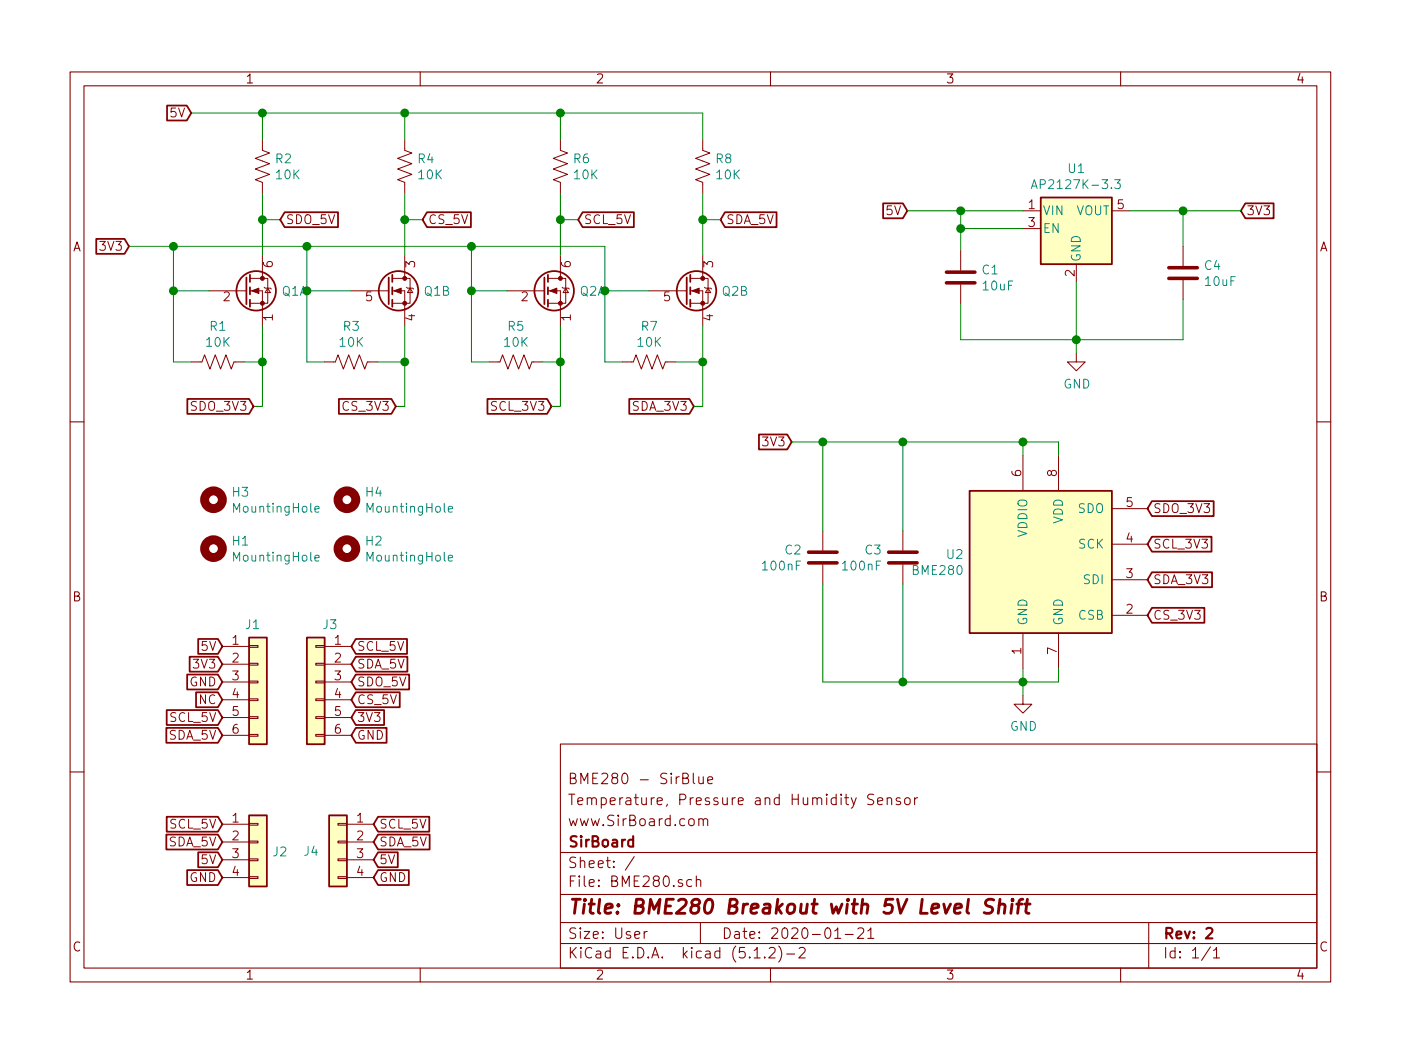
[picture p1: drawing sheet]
<svg xmlns="http://www.w3.org/2000/svg" width="200mm" height="150mm" viewBox="0 0 200 150" stroke-linecap="round" stroke-linejoin="round" font-family="sans-serif">
<g fill="none" stroke="#840000" stroke-width=".15">
<path d="M10 10.3h180v130h-180zM12 12.3h176v126h-176zM60 10.3v2M110 10.3v2M160 10.3v2M10 60.3h2M188 60.3h2M35.6 99.8h1.2v.3h-1.2zM35.6 97.3h1.2v.3h-1.2zM35.6 94.8h1.2v.2h-1.2zM35.6 92.2h1.2v.3h-1.2zM45.1 99.8h1.3v.3h-1.3z"/>
<path d="M45.1 97.3h1.3v.3h-1.3zM45.1 94.8h1.3v.2h-1.3zM45.1 92.2h1.3v.3h-1.3zM10 110.3h2M35.6 104.9h1.2v.3h-1.2zM35.6 102.4h1.2v.2h-1.2zM35.6 117.6h1.2v.3h-1.2zM45.1 104.9h1.3v.3h-1.3zM45.1 102.4h1.3v.2h-1.3zM48.3 117.6h1.2v.3h-1.2zM80 106.3h108v32h-108zM97.5 111.2h.5a.36 .36 0 0 0 .3-.4 .36 .36 0 0 0-.3-.3h-.5v1.5h.5l.3-.2v-.5l-.3-.1"/>
<path d="M99 110.5v1.3l.2 .2M99.8 117.1a.38 .38 0 0 1 .6 .1v.7M99.8 111v.9a.45 .45 0 0 0 .6-.1M99.8 117v.9M100.4 117.2l.2-.2h.4v.9M100.4 111v1M101 111.5l.8-.2-.1-.3h-.4l-.3 .2 .1 .7 .2 .1 .4-.1M124.7 113.5h-.2h-.5a.35 .35 0 0 0-.1 .4 .35 .35 0 0 0 .3 .3l.4 .1a.35 .35 0 0 1 .1 .4 .35 .35 0 0 1-.2 .3l-.6-.1M125.3 114.5l.7-.2v-.3h-.5l-.2 .2 .1 .7 .1 .1 .5-.1M126.7 114.1a.38 .38 0 0 1 .6 .1v.8M126.7 114v1M128.5 114a.37 .37 0 0 0-.6 .2 .54 .54 0 0 0 .6 .3l.1 .2-.1 .2-.1 .1-.5-.1"/>
<path d="M129.2 114.1a.41 .41 0 0 1 .7 .1v.5a.41 .41 0 0 1-.3 .3 .41 .41 0 0 1-.4-.3zM130.6 114v1M131 114h-.3l-.1 .2M188 110.3h2M35.6 125.2h1.2v.3h-1.2zM35.6 122.7h1.2v.3h-1.2zM35.6 120.2h1.2v.2h-1.2zM48.3 125.2h1.2v.3h-1.2zM48.3 122.7h1.2v.3h-1.2zM48.3 120.2h1.2v.2h-1.2zM60 138.3v2M80 134.8h108"/>
<path d="M80 131.8h108M80 127.8h108M80 121.8h108M90.6 122.4l-1.3 1.9M92 133.1v1M92.4 133.1h-.3l-.1 .2M98.8 125.7l-.5-.1-.3 .3 .1 .6 .2 .1h.5M99.4 125.8a.38 .38 0 0 1 .7 0v.8M99.4 125.1v1.5M100 131.8v3M107.7 136.8h.8M109.2 136.7v.1h-.1l.1-.1v.1"/>
<path d="M109.8 135.5l.2-.2h.4a.41 .41 0 0 1 .2 .7l-.8 .8h.9M110 138.3v2M111.2 135.1a1.71 1.71 0 0 1 0 2.3M112.3 136.3h1.2M114.1 135.5l.2-.2 .5 .1a.37 .37 0 0 1 .1 .6l-.9 .8h1M119.2 133l.3-.2 .1-.2v1.5M119.2 134.1h.8M120.7 133.5h1.1M122.5 132.7l.2-.1h.3a.41 .41 0 0 1 .3 .6l-.9 .9h.9M123.9 133l.4-.4v1.5M123.9 134.1h.9M160 138.3v2"/>
<path d="M164 131.8v6.5M172.8 135.3l-1.2 1.9M173.3 135.8l.3-.2 .1-.3v1.5M173.3 136.8h.8"/>
</g>
<path d="M172.2 132.7l.3-.1h.4a.37 .37 0 0 1 .1 .6l-.8 .9h.9" fill="none" stroke="#840000" stroke-width=".3"/>
<path d="M141.9 128.6a.79 .79 0 0 0-1.2 .2 .48 .48 0 0 0 .3 .6l.4 .1a.48 .48 0 0 1 .3 .6 .48 .48 0 0 1-.4 .4l-.8-.1M142.6 129.3a.52 .52 0 0 1 .9 .1l-.1 1.1M142.8 128.5l-.3 2M144.5 129.2l-.2 1.3M144.6 128.5l-.1 .1 .1 .1 .1-.1-.1-.1v.2M145.2 129.2h.7M146 128.5l-.4 .1-.1 .2-.2 1.7M146.3 129.2h.8M146.7 128.5l-.2 1.7v.2l.4 .1" fill="none" stroke="#840000" stroke-width=".41"/>
<g fill="none" stroke="#008400" stroke-width=".14">
<path d="M27.3 16.1h73v3.9M37.5 16.1v3.9M57.8 16.1v3.9M80 16.1v3.9M18.4 35.2h68v16.5h2.5M24.8 35.2v16.5h2.5M37.5 27.6v8.9M37.5 31.4h2.5M43.8 35.2v16.5h2.6M57.8 27.6v8.9M57.8 31.4h2.5M67.3 35.2v16.5h2.5"/>
<path d="M80 31.4h2.5M80 27.6v8.9M100.3 31.4h2.6M100.3 27.6v8.9M129.5 30.1h16.5M137.2 30.1v5.7M137.2 32.7h8.8M161.3 30.1h15.9M168.9 30.1v5.1M24.8 41.5h5M34.9 51.7h2.6M37.5 46.6v11.5h-1.3"/>
<path d="M43.8 41.5h6.4M54 51.7h3.8M57.8 46.6v11.5h-1.3M67.3 41.5h5.1M77.5 51.7h2.5M80 46.6v11.5h-1.3M86.4 41.5h6.3M96.5 51.7h3.8M100.3 46.6v11.5h-1.2M153.7 40.3v10.1M168.9 42.8v5.7h-31.7v-5M113 63.1h38.1v1.9"/>
<path d="M117.5 63.1v12.7M128.9 63.1v12.7M146 63.1v1.9M117.5 83.5v13.9h33.6v-1.9M128.9 83.5v13.9M146 95.5v3.8"/>
</g>
<g fill="#008400" stroke="#008400" stroke-width=".25">
<circle cx="153.7" cy="48.5" r=".51"/>
<circle cx="137.2" cy="32.7" r=".51"/>
<circle cx="137.2" cy="30.1" r=".51"/>
<circle cx="168.9" cy="30.1" r=".51"/>
<circle cx="37.5" cy="16.1" r=".51"/>
<circle cx="24.8" cy="41.5" r=".51"/>
<circle cx="24.8" cy="35.2" r=".51"/>
<circle cx="57.8" cy="51.7" r=".51"/>
<circle cx="37.5" cy="51.7" r=".51"/>
<circle cx="57.8" cy="31.4" r=".51"/>
<circle cx="37.5" cy="31.4" r=".51"/>
<circle cx="80" cy="16.1" r=".51"/>
<circle cx="67.3" cy="41.5" r=".51"/>
<circle cx="67.3" cy="35.2" r=".51"/>
<circle cx="100.3" cy="51.7" r=".51"/>
<circle cx="80" cy="51.7" r=".51"/>
<circle cx="100.3" cy="31.4" r=".51"/>
<circle cx="80" cy="31.4" r=".51"/>
<circle cx="43.8" cy="35.2" r=".51"/>
<circle cx="57.8" cy="16.1" r=".51"/>
<circle cx="146.1" cy="63.1" r=".51"/>
<circle cx="146.1" cy="97.4" r=".51"/>
<circle cx="117.5" cy="63.1" r=".51"/>
<circle cx="128.9" cy="97.4" r=".51"/>
<circle cx="128.9" cy="63.1" r=".51"/>
</g>
<g fill="none" stroke="#840000" stroke-width=".25">
<path d="M23.9 15.1h2.8l.6 1-.6 1.1h-2.8zM13.7 34.1h4.1l.6 1.1-.6 1.1h-4.1zM35.2 39.6v3.9M35.7 39.3v1M40.6 30.3h7.7v2.2h-7.7l-.6-1.1zM55.5 39.6v3.9M56 39.3v1M61 30.3h6.2v2.2h-6.2l-.7-1.1zM77.7 39.6v3.9M78.2 39.3v1M83.2 30.3h7.3v2.2h-7.3l-.7-1.1zM98 39.6v3.9"/>
<path d="M98.6 39.3v1M103.5 30.3h7.4v2.2h-7.4l-.6-1.1zM126.1 29h2.8l.6 1.1-.6 1.1h-2.8zM148.6 28.2h10.1v9.5h-10.1zM177.8 29h4v2.2h-4l-.6-1.1zM26.7 57h8.9l.6 1.1-.6 1h-8.9zM35.7 41v1.1M35.7 42.8v1M48.4 57h7.5l.6 1.1-.6 1h-7.5zM56 41v1.1M56 42.8v1M69.6 57h8.5l.6 1.1-.6 1h-8.5z"/>
<path d="M78.2 41v1.1M78.2 42.8v1M89.8 57h8.6l.7 1.1-.7 1h-8.6zM98.6 41v1.1M98.6 42.8v1M108.4 62.1h4l.6 1-.6 1.1h-4zM138.4 70.1h20.3v20.3h-20.3zM164.5 76.7h8.5v2.1h-8.5l-.7-1.1zM164.5 71.6h8.8v2.1h-8.8l-.7-1zM26.7 96.4h4.4l.6 1-.6 1.1h-4.4zM27.1 93.8h4l.6 1.1-.6 1.1h-4zM28 98.9h3.1l.6 1.1-.6 1h-3.1z"/>
<path d="M28.3 91.3h2.8l.6 1-.6 1.1h-2.8zM35.6 91.1h2.5v15.2h-2.5zM43.8 91.1h2.6v15.2h-2.6zM50.8 91.3h7.3v2.1h-7.3l-.6-1.1zM50.8 93.8h7.4v2.2h-7.4l-.6-1.1zM50.8 98.9h6.3v2.1h-6.3l-.6-1zM50.8 96.4h7.6v2.1h-7.6l-.6-1.1zM164.5 81.8h8.6v2.1h-8.6l-.7-1.1zM164.5 86.8h7.5v2.2h-7.5l-.7-1.1zM23.7 104h7.4l.6 1-.6 1.1h-7.4zM23.7 119.2h7.4l.6 1.1-.6 1.1h-7.4zM23.8 101.4h7.3l.6 1.1-.6 1.1h-7.3z"/>
<path d="M23.8 116.7h7.3l.6 1-.6 1.1h-7.3zM35.6 116.5h2.5v10.1h-2.5zM47 116.5h2.5v10.1h-2.5zM50.8 104h4.4v2.1h-4.4l-.6-1.1zM50.8 101.4h4v2.2h-4l-.6-1.1zM54 116.7h7.3v2.1h-7.3l-.7-1.1zM54 119.2h7.3v2.2h-7.3l-.7-1.1zM26.7 124.3h4.4l.6 1.1-.6 1h-4.4zM28.3 121.8h2.8l.6 1-.6 1.1h-2.8zM54 121.8h2.8v2.1h-2.8l-.7-1.1zM54 124.3h4.4v2.1h-4.4l-.7-1z"/>
<circle cx="36.6" cy="41.5" r="2.82"/>
<circle cx="56.9" cy="41.5" r="2.82"/>
<circle cx="79.1" cy="41.5" r="2.82"/>
<circle cx="99.4" cy="41.5" r="2.82"/>
</g>
<g fill="none" stroke="#840000" stroke-width=".14">
<path d="M37.5 20v1.5l1 .4-2.1 .7 2.1 .8-2.1 .7 2.1 .8-2.1 .8 1.1 .4v1.5M57.8 20v1.5l1 .4-2 .7 2 .8-2 .7 2 .8-2 .8 1 .4v1.5M80 20v1.5l1 .4-2 .7 2 .8-2 .7 2 .8-2 .8 1 .4v1.5M100.3 20v1.5l1 .4-2 .7 2 .8-2 .7 2 .8-2 .8 1 .4v1.5M35.7 39.8h1.8M37.5 39.8h.7v3.5h-2.5M37.5 36.5v3.3M56 39.8h1.8M57.8 39.8h.7v3.5h-2.5M57.8 36.5v3.3M78.2 39.8h1.8M80 39.8h.8v3.5h-2.6"/>
<path d="M80 36.5v3.3M98.6 39.8h1.7M100.3 39.8h.8v3.5h-2.5M100.3 36.5v3.3M137.2 35.8v2.8M146 30.1h2.6M146 32.7h2.6M153.7 37.7v2.6M158.7 30.1h2.6M168.9 35.2v2.8M27.3 51.7h1.5l.4-1 .8 2 .7-2 .8 2 .8-2 .7 2 .4-1h1.5M29.8 41.5h5.1"/>
<path d="M35 41.5h.2M35.7 41.5h1.8v5.1M37.7 41l.1 .2h.8l.1 .1M38.2 41.2l.4 .6h-.8zM46.4 51.7h1.5l.4-1 .7 2 .8-2 .7 2 .8-2 .8 2 .4-1h1.5M50.2 41.5h5M55.3 41.5h.2M56 41.5h1.8v5.1M58 41l.2 .2h.7l.2 .1M58.5 41.2l.4 .6h-.7zM69.8 51.7h1.6l.4-1 .7 2 .8-2 .7 2 .8-2 .8 2 .3-1h1.6M72.4 41.5h5.1"/>
<path d="M77.5 41.5h.2M78.2 41.5h1.8v5.1M80.3 41l.1 .2h.8l.1 .1M80.8 41.2l.4 .6h-.8zM88.9 51.7h1.5l.4-1 .8 2 .7-2 .8 2 .8-2 .7 2 .4-1h1.5M92.7 41.5h5.1M97.8 41.5h.2M98.6 41.5h1.7v5.1M100.6 41l.1 .2h.8l.1 .1M101.1 41.2l.4 .6h-.8zM137.2 40.7v2.8M153.7 50.4v1.3h1.2l-1.2 1.3-1.3-1.3h1.3"/>
<path d="M168.9 40v2.8M117.5 75.8v2.8M128.9 75.8v2.8M146 65v5.1M151.1 65v5.1M158.7 77.7h5.1M158.7 72.7h5.1M31.7 92.3h3.9M31.7 94.9h3.9M31.7 97.4h3.9M31.7 100h3.9M46.4 92.3h3.8"/>
<path d="M46.4 94.9h3.8M46.4 97.4h3.8M46.4 100h3.8M117.5 80.7v2.8M128.9 80.7v2.8M146 99.3v1.3h1.3l-1.3 1.3-1.2-1.3h1.2M146 90.4v5.1M151.1 90.4v5.1M158.7 87.9h5.1M158.7 82.8h5.1M31.7 102.5h3.9M31.7 105h3.9"/>
<path d="M31.7 117.7h3.9M46.4 102.5h3.8M46.4 105h3.8M49.5 117.7h3.8M31.7 120.3h3.9M31.7 122.8h3.9M31.7 125.4h3.9M49.5 120.3h3.8M49.5 122.8h3.8M49.5 125.4h3.8"/>
</g>
<g fill="#ffffc2" stroke="#ffffc2" stroke-width=".14">
<path d="M148.6 28.2h10.1v9.5h-10.1z"/>
<path d="M35.6 91.1h2.5v15.2h-2.5z"/>
<path d="M43.8 91.1h2.6v15.2h-2.6z"/>
<path d="M35.6 116.5h2.5v10.1h-2.5z"/>
<path d="M47 116.5h2.5v10.1h-2.5z"/>
<path d="M138.4 70.1h20.3v20.3h-20.3z"/>
</g>
<path d="M147.2 26.9l.5-1.2 .4 1.2M147.4 26.6h.6M159.2 25.7h.7l-.4 .5 .4 .1v.5l-.2 .1h-.4l-.1-.1M45 72.7l.6-.1-.1-.2-.3-.1-.2 .2v.6h.5M45 79.7l.6-.1-.1-.2-.3-.1-.2 .2v.6h.5M64 72.7l.6-.1v-.2l-.4-.1-.2 .2 .1 .6h.5M64 79.7l.6-.1v-.2l-.4-.1-.2 .2 .1 .6h.5" fill="none" stroke="#008484" stroke-width=".14"/>
<g fill="#840000" stroke="#840000" stroke-width=".14">
<path d="M35.9 41.5l1.1-.3v.7z"/>
<path d="M56.3 41.5l1-.3v.7z"/>
<path d="M78.5 41.5l1-.3v.7z"/>
<path d="M98.8 41.5l1-.3v.7z"/>
<circle cx="37.5" cy="43.3" r=".28"/>
<circle cx="37.5" cy="39.8" r=".28"/>
<circle cx="57.8" cy="43.3" r=".28"/>
<circle cx="57.8" cy="39.8" r=".28"/>
<circle cx="80" cy="43.3" r=".28"/>
<circle cx="80" cy="39.8" r=".28"/>
<circle cx="100.3" cy="43.3" r=".28"/>
<circle cx="100.3" cy="39.8" r=".28"/>
</g>
<g fill="none" stroke="#840000" stroke-width="1.3">
<circle cx="30.5" cy="78.4" r="1.27"/>
<circle cx="30.5" cy="71.4" r="1.27"/>
<circle cx="49.5" cy="78.4" r="1.27"/>
<circle cx="49.5" cy="71.4" r="1.27"/>
</g>
<path d="M135.1 38.9h4.1M166.9 39.8h4M166.9 38.2h4M135.1 40.4h4.1M115.4 78.9h4.1M126.9 78.9h4M115.4 80.4h4.1M126.9 80.4h4" fill="none" stroke="#840000" stroke-width=".51"/>
<text font-size="2.8" fill="#840000" x="81" y="130.6">Title: BME280 Breakout with 5V Level Shift</text>
<g font-size="2.1" fill="#840000">
<text x="81" y="112">BME280 - SirBlue</text>
<text x="81" y="118">www.SirBoard.com</text>
<text x="81" y="115">Temperature, Pressure and Humidity Sensor</text>
<text x="81" y="124">Sheet: /</text>
<text x="81" y="121">SirBoard</text>
<text x="81" y="126.7">File: BME280.sch</text>
<text x="81" y="136.9">KiCad E.D.A. kicad (5.1.2)-2</text>
<text x="81" y="134.1">Size: User</text>
<text x="103" y="134.1">Date: 2020-01-21</text>
<text x="166" y="134.1">Rev: 2</text>
<text x="166" y="136.9">Id: 1/1</text>
</g>
<g font-size="1.8" fill="#840000">
<text x="35" y="11.9">1</text>
<text x="85" y="11.9">2</text>
<text x="135" y="11.9">3</text>
<text x="185" y="11.9">4</text>
<text x="24.4" y="16.8">5V</text>
<text x="146.8" y="29.9">1</text>
<text x="159.5" y="29.9">5</text>
<text x="10.4" y="35.9">A</text>
<text x="14.5" y="35.8">3V3</text>
<text x="40.8" y="32">SDO_5V</text>
<text x="61.1" y="32">CS_5V</text>
<text x="83.3" y="32">SCL_5V</text>
<text x="103.6" y="32">SDA_5V</text>
<text x="126.6" y="30.8">5V</text>
<text x="146.8" y="32.4">3</text>
<text x="177.9" y="30.8">3V3</text>
<text x="188.4" y="35.9">A</text>
<text x="39" y="38.2" transform="rotate(-90 39 38.2)">6</text>
<text x="59.3" y="38.2" transform="rotate(-90 59.3 38.2)">3</text>
<text x="81.5" y="38.2" transform="rotate(-90 81.5 38.2)">6</text>
<text x="101.8" y="38.2" transform="rotate(-90 101.8 38.2)">3</text>
<text x="153.4" y="39.5" transform="rotate(-90 153.4 39.5)">2</text>
<text x="31.9" y="43">2</text>
<text x="39" y="45.8" transform="rotate(-90 39 45.8)">1</text>
<text x="52.2" y="43">5</text>
<text x="59.3" y="45.8" transform="rotate(-90 59.3 45.8)">4</text>
<text x="74.4" y="43">2</text>
<text x="81.5" y="45.8" transform="rotate(-90 81.5 45.8)">1</text>
<text x="94.8" y="43">5</text>
<text x="101.8" y="45.8" transform="rotate(-90 101.8 45.8)">4</text>
<text x="27.5" y="58.7">SDO_3V3</text>
<text x="49.2" y="58.7">CS_3V3</text>
<text x="70.3" y="58.7">SCL_3V3</text>
<text x="90.4" y="58.7">SDA_3V3</text>
<text x="109.1" y="63.8">3V3</text>
<text x="145.8" y="68.1" transform="rotate(-90 145.8 68.1)">6</text>
<text x="150.9" y="68.1" transform="rotate(-90 150.9 68.1)">8</text>
<text x="160.8" y="77.5">4</text>
<text x="160.8" y="72.4">5</text>
<text x="164.6" y="73.3">SDO_3V3</text>
<text x="160.8" y="82.6">3</text>
<text x="164.6" y="83.5">SDA_3V3</text>
<text x="164.6" y="78.4">SCL_3V3</text>
<text x="10.4" y="85.9">B</text>
<text x="160.8" y="87.7">2</text>
<text x="164.6" y="88.5">CS_3V3</text>
<text x="188.4" y="85.9">B</text>
<text x="27.8" y="95.5">3V3</text>
<text x="28.8" y="93">5V</text>
<text x="33.2" y="92.1">1</text>
<text x="33.2" y="94.7">2</text>
<text x="47.8" y="92.1">1</text>
<text x="47.8" y="94.7">2</text>
<text x="50.9" y="93">SCL_5V</text>
<text x="50.9" y="95.5">SDA_5V</text>
<text x="145.8" y="93.5" transform="rotate(-90 145.8 93.5)">1</text>
<text x="150.9" y="93.5" transform="rotate(-90 150.9 93.5)">7</text>
<text x="27.1" y="98.1">GND</text>
<text x="28.4" y="100.6">NC</text>
<text x="33.2" y="97.2">3</text>
<text x="33.2" y="99.7">4</text>
<text x="47.8" y="97.2">3</text>
<text x="47.8" y="99.7">4</text>
<text x="50.9" y="100.6">CS_5V</text>
<text x="50.9" y="98.1">SDO_5V</text>
<text x="24.1" y="105.7">SDA_5V</text>
<text x="24.3" y="103.1">SCL_5V</text>
<text x="33.2" y="102.3">5</text>
<text x="33.2" y="104.8">6</text>
<text x="47.8" y="102.3">5</text>
<text x="47.8" y="104.8">6</text>
<text x="50.9" y="105.7">GND</text>
<text x="50.9" y="103.1">3V3</text>
<text x="24.3" y="118.4">SCL_5V</text>
<text x="33.2" y="117.5">1</text>
<text x="51" y="117.5">1</text>
<text x="54.1" y="118.4">SCL_5V</text>
<text x="24.1" y="120.9">SDA_5V</text>
<text x="28.8" y="123.5">5V</text>
<text x="33.2" y="120.1">2</text>
<text x="33.2" y="122.6">3</text>
<text x="33.2" y="125.1">4</text>
<text x="51" y="120.1">2</text>
<text x="51" y="122.6">3</text>
<text x="51" y="125.1">4</text>
<text x="54.1" y="123.5">5V</text>
<text x="54.1" y="120.9">SDA_5V</text>
<text x="27.1" y="126">GND</text>
<text x="54.1" y="126">GND</text>
<text x="10.4" y="135.9">C</text>
<text x="188.4" y="135.9">C</text>
<text x="35" y="139.9">1</text>
<text x="85" y="139.9">2</text>
<text x="135" y="139.9">3</text>
<text x="185" y="139.9">4</text>
</g>
<g font-size="1.8" fill="#008484">
<text x="39.4" y="23.3">R2</text>
<text x="59.7" y="23.3">R4</text>
<text x="81.9" y="23.3">R6</text>
<text x="102.2" y="23.3">R8</text>
<text x="39.5" y="25.6">10K</text>
<text x="59.8" y="25.6">10K</text>
<text x="82" y="25.6">10K</text>
<text x="102.3" y="25.6">10K</text>
<text x="148.3" y="27">AP2127K-3.3</text>
<text x="152.6" y="24.7">U1</text>
<text x="148.8" y="30.8">VIN</text>
<text x="148.8" y="33.3">EN</text>
<text x="153.6" y="30.8">VOUT</text>
<text x="140.3" y="39.2">C1</text>
<text x="140.4" y="41.5">10uF</text>
<text x="154.3" y="37.5" transform="rotate(-90 154.3 37.5)">GND</text>
<text x="172" y="38.6">C4</text>
<text x="172.2" y="40.9">10uF</text>
<text x="30" y="47.3">R1</text>
<text x="49" y="47.3">R3</text>
<text x="60.6" y="42.3">Q1B</text>
<text x="72.5" y="47.3">R5</text>
<text x="91.6" y="47.3">R7</text>
<text x="103.1" y="42.3">Q2B</text>
<text x="29.5" y="49.5">10K</text>
<text x="48.5" y="49.5">10K</text>
<text x="72" y="49.5">10K</text>
<text x="91.1" y="49.5">10K</text>
<text x="151.8" y="55.5">GND</text>
<text x="33.2" y="71">H3</text>
<text x="52.3" y="71">H4</text>
<text x="33.2" y="77.9">H1</text>
<text x="33.6" y="73.2">MountingHole</text>
<text x="52.3" y="77.9">H2</text>
<text x="52.6" y="73.2">MountingHole</text>
<text x="146.7" y="76.8" transform="rotate(-90 146.7 76.8)">VDDIO</text>
<text x="151.8" y="74.9" transform="rotate(-90 151.8 74.9)">VDD</text>
<text x="153.9" y="73.3">SDO</text>
<text x="33.6" y="80.2">MountingHole</text>
<text x="52.6" y="80.2">MountingHole</text>
<text x="109" y="81.5">100nF</text>
<text x="112.1" y="79.2">C2</text>
<text x="120.4" y="81.5">100nF</text>
<text x="123.5" y="79.2">C3</text>
<text x="130.4" y="82.1">BME280</text>
<text x="135.2" y="79.8">U2</text>
<text x="154" y="78.4">SCK</text>
<text x="154.8" y="83.5">SDI</text>
<text x="35.1" y="89.9">J1</text>
<text x="46.2" y="89.9">J3</text>
<text x="146.7" y="89.4" transform="rotate(-90 146.7 89.4)">GND</text>
<text x="151.8" y="89.4" transform="rotate(-90 151.8 89.4)">GND</text>
<text x="154" y="88.5">CSB</text>
<text x="144.2" y="104.4">GND</text>
<text x="39" y="122.3">J2</text>
<text x="43.5" y="122.3">J4</text>
</g>
<g font-size="1.8" fill="#008400">
<text x="40.2" y="42.3">Q1A</text>
<text x="82.8" y="42.3">Q2A</text>
</g>
</svg>
